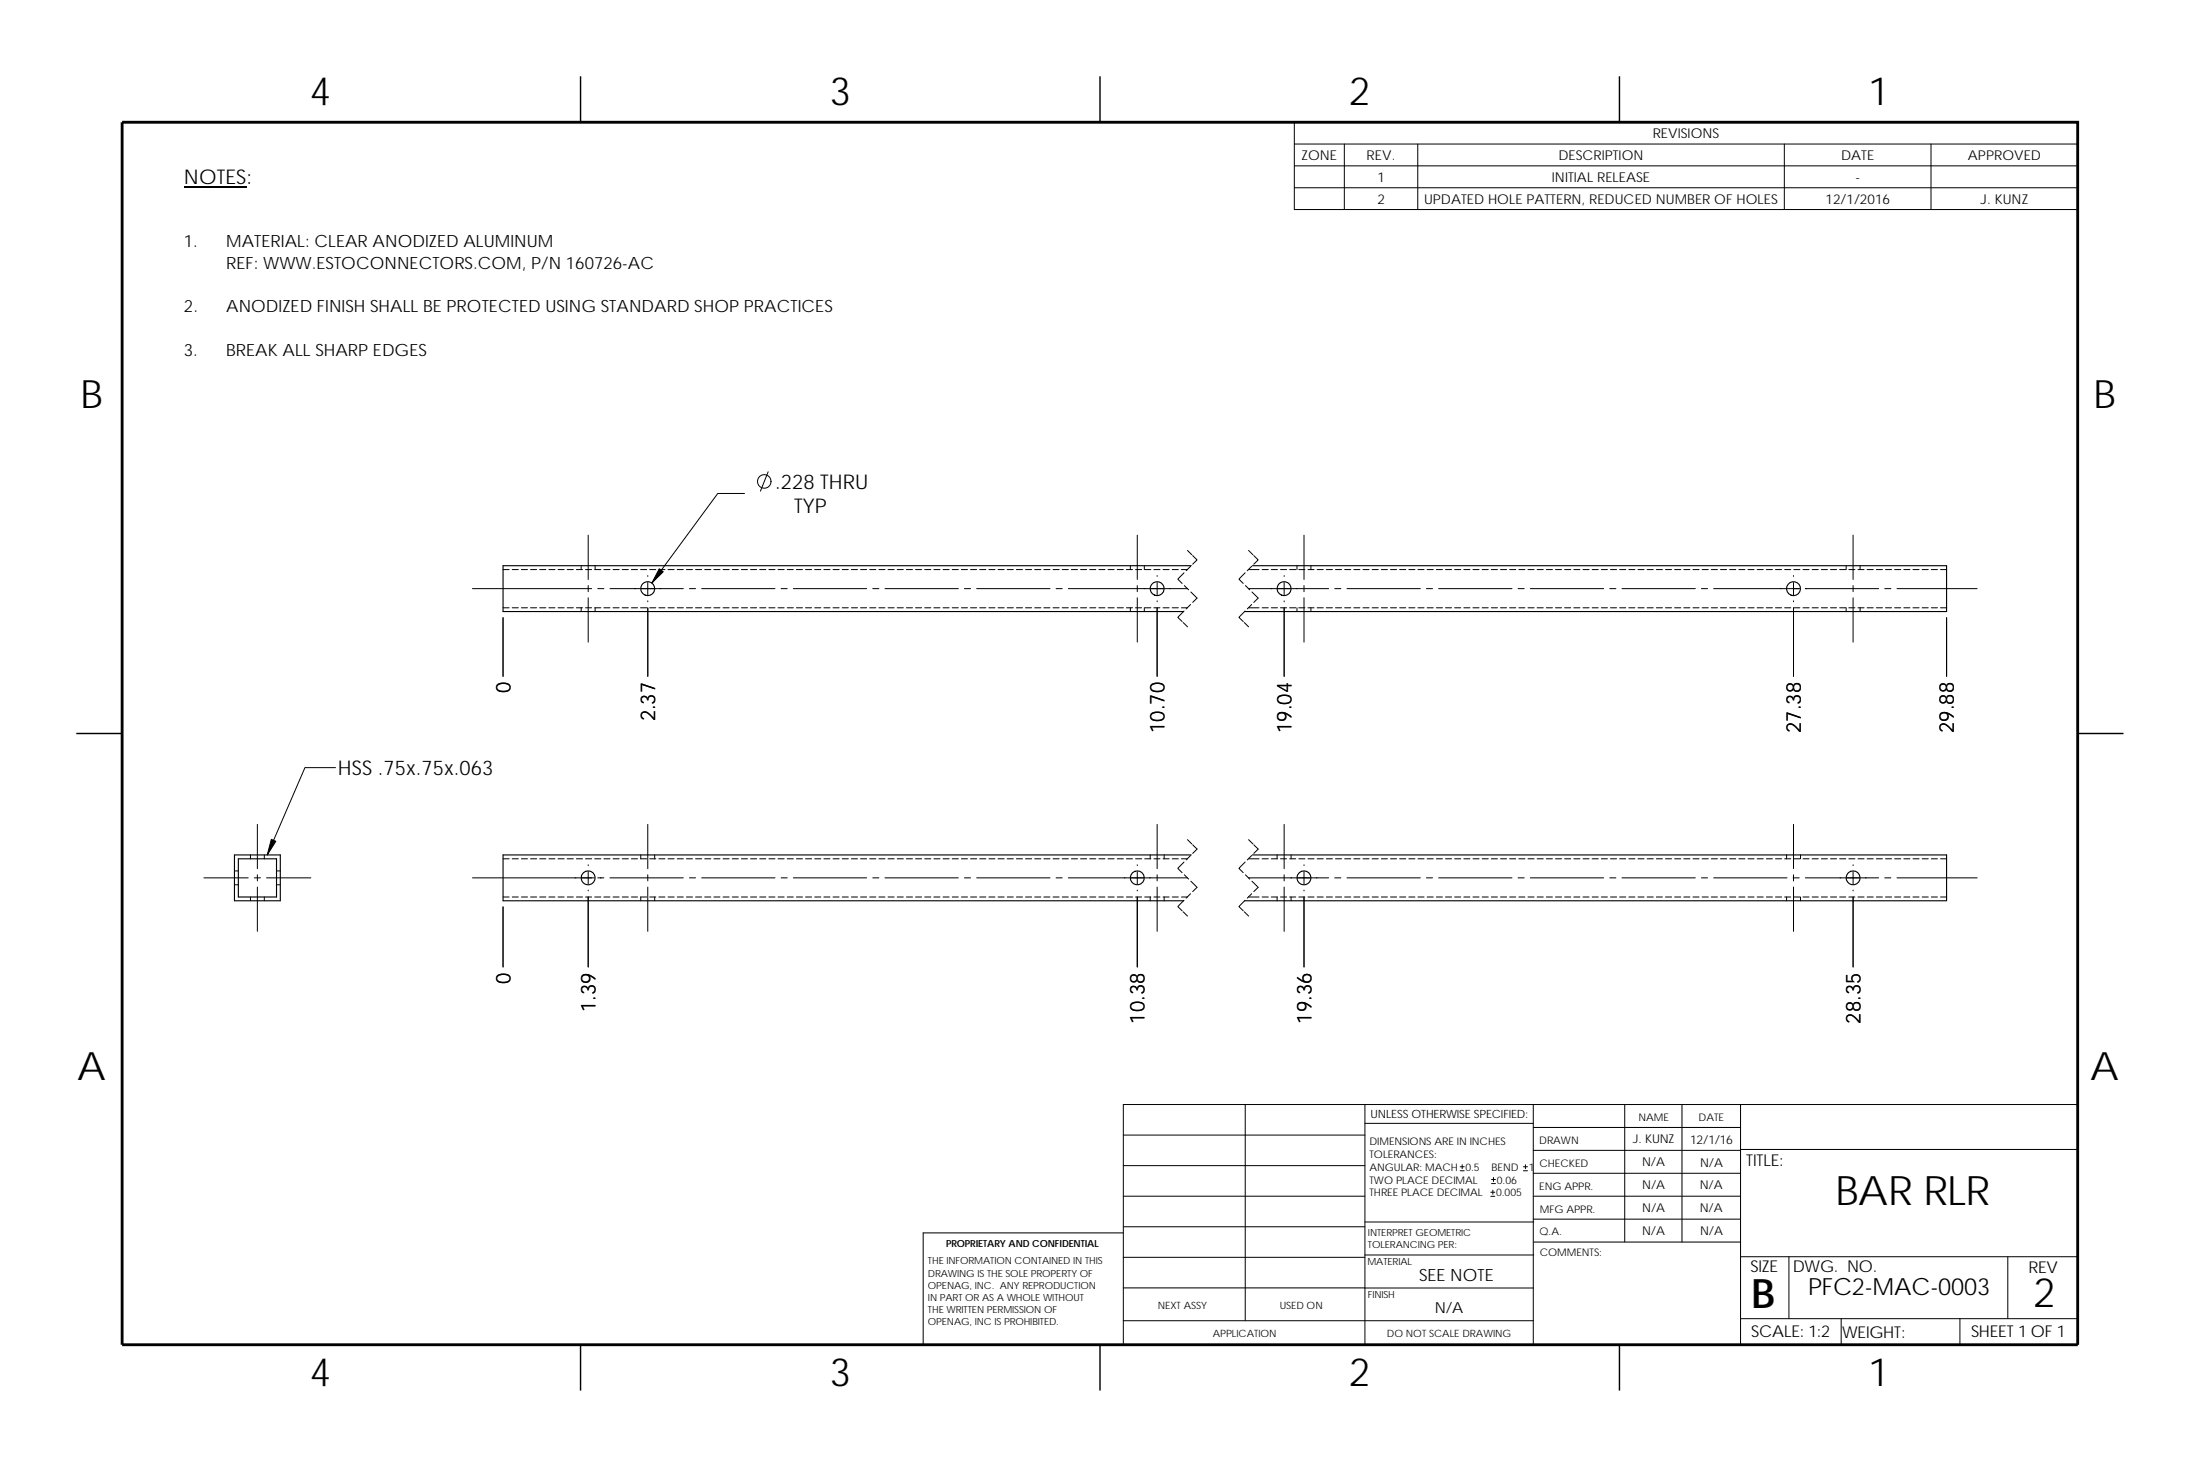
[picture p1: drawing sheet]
<svg xmlns="http://www.w3.org/2000/svg" width="457mm" height="305mm" viewBox="0 0 457 305" stroke-linecap="round" stroke-linejoin="round" font-family="sans-serif">
<g fill="none" stroke="#000" stroke-width=".21">
<path d="M269 25.4h162.8v18.1h-162.8zM269 29.9h162.8M269 39h162.8M269 34.5h162.8M279.4 29.9v13.6M294.6 29.9v13.6M370.8 29.9v13.6M401.3 29.9v13.6M159.6 98l-1.6 4M104.5 118.3h1.3M106.4 118.3h1.3M108.4 118.3h1.2"/>
<path d="M110.3 118.3h1.2M112.2 118.3h1.2M114.1 118.3h1.2M116 118.3h1.2M117.9 118.3h1.2M119.8 118.3h1.3M120.8 117.5v.8M121.7 118.3h1.3M122.2 111.2v9.2M123.6 118.3h1.3M123.7 117.5v.8M125.5 118.3h1.3"/>
<path d="M127.4 118.3h1.3M129.3 118.3h1.3M131.2 118.3h1.3M133.1 118.3h1.3M134.6 119.6v.2M135 118.3h1.3M136.9 118.3h1.3M138.8 118.3h1.3M140.7 118.3h1.3M142.6 118.3h1.3M144.5 118.3h1.3M146.5 118.3h1.2"/>
<path d="M148.4 118.3h1.2M150.3 118.3h1.2M152.2 118.3h1.2M154.1 118.3h1.2M154.7 102.5h-5.5l-13.7 18.6M156 118.3h1.2M157.9 118.3h1.3M159.8 118.3h1.3M161.7 118.3h1.3M163.6 118.3h1.3M165.5 118.3h1.3M167.4 118.3h1.3"/>
<path d="M169.3 118.3h1.3M171.2 118.3h1.3M173.1 118.3h1.3M175 118.3h1.3M176.9 118.3h1.3M178.8 118.3h1.3M180.7 118.3h1.3M182.6 118.3h1.3M184.6 118.3h1.2M186.5 118.3h1.2M188.4 118.3h1.2M190.3 118.3h1.2"/>
<path d="M192.2 118.3h1.2M194.1 118.3h1.2M196 118.3h1.3M197.9 118.3h1.3M199.8 118.3h1.3M201.7 118.3h1.3M203.6 118.3h1.3M205.5 118.3h1.3M207.4 118.3h1.3M209.3 118.3h1.3M211.2 118.3h1.3M213.1 118.3h1.3"/>
<path d="M215 118.3h1.3M216.9 118.3h1.3M218.8 118.3h1.3M220.7 118.3h1.3M222.7 118.3h1.2M224.6 118.3h1.2M226.5 118.3h1.2M228.4 118.3h1.2M230.3 118.3h1.2M232.2 118.3h1.2M234.1 118.3h1.3M234.9 117.5v.8"/>
<path d="M236 118.3h1.3M236.3 111.2v9.2M237.8 117.5v.8M237.9 118.3h1.3M239.8 118.3h1.3M240.5 119.6v.2M241.7 118.3h1.3M243.6 118.3h1.3M245.5 118.3h1.3M246.1 119l-1.3 1.3 .9 .9M246.8 114.4l.9 .9M247.4 117.7l-.9 .9"/>
<path d="M247.9 115.4l.9 .9-.9 .9M258.8 119l-1.3 1.3 .9 .9M259.5 118.3h2.2M259.5 114.4l.9 .9M260.1 117.7l-.9 .9M260.6 115.4l.9 .9-.9 .9M262.3 118.3h1.3M264.2 118.3h1.3M266.1 118.3h1.3M266.9 119.6v.2M268 118.3h1.3M269.5 117.5v.8"/>
<path d="M269.9 118.3h1.3M271 111.2v9.2M271.8 118.3h1.3M272.4 117.5v.8M273.7 118.3h1.3M275.6 118.3h1.3M277.5 118.3h1.3M279.4 118.3h1.3M281.3 118.3h1.3M283.3 118.3h1.2M285.2 118.3h1.2M287.1 118.3h1.2"/>
<path d="M289 118.3h1.2M290.9 118.3h1.2M292.8 118.3h1.2M294.7 118.3h1.3M296.6 118.3h1.3M298.5 118.3h1.3M300.4 118.3h1.3M302.3 118.3h1.3M304.2 118.3h1.3M306.1 118.3h1.3M308 118.3h1.3M309.9 118.3h1.3"/>
<path d="M311.8 118.3h1.3M313.7 118.3h1.3M315.6 118.3h1.3M317.5 118.3h1.3M319.4 118.3h1.3M321.4 118.3h1.2M323.3 118.3h1.2M325.2 118.3h1.2M327.1 118.3h1.2M329 118.3h1.2M330.9 118.3h1.2M332.8 118.3h1.3"/>
<path d="M334.7 118.3h1.3M336.6 118.3h1.3M338.5 118.3h1.3M340.4 118.3h1.3M342.3 118.3h1.3M344.2 118.3h1.3M346.1 118.3h1.3M348 118.3h1.3M349.9 118.3h1.3M351.8 118.3h1.3M353.7 118.3h1.3M355.6 118.3h1.3"/>
<path d="M357.5 118.3h1.3M359.5 118.3h1.2M361.4 118.3h1.2M363.3 118.3h1.2M365.2 118.3h1.2M367.1 118.3h1.2M369 118.3h1.2M370.9 118.3h1.3M372.7 119.6v.2M372.8 118.3h1.3M374.7 118.3h1.3M376.6 118.3h1.3"/>
<path d="M378.5 118.3h1.3M380.4 118.3h1.3M382.3 118.3h1.3M383.7 117.5v.8M384.2 118.3h1.3M385.1 111.2v9.2M386.1 118.3h1.3M386.6 117.5v.8M388 118.3h1.3M389.9 118.3h1.3M391.8 118.3h1.3M393.7 118.3h1.3"/>
<path d="M395.6 118.3h1.3M397.6 118.3h1.2M399.5 118.3h1.2M401.4 118.3h1.2M403.3 118.3h1.2M98.2 122.3h24.8M104.5 126.3h1.3M104.5 128.3v12.2M106.4 126.3h1.3M108.4 126.3h1.2M110.3 126.3h1.2M112.2 126.3h1.2"/>
<path d="M114.1 126.3h1.2M116 126.3h1.2M117.9 126.3h1.2M119.8 126.3h1.3M120.8 126.3v.8M121.7 126.3h1.3M122.2 121.7v1.2M122.2 124.2v9.2M123.6 126.3h1.3M123.7 126.3v.8M124.2 122.3h1.3M125.5 126.3h1.3"/>
<path d="M126.8 122.3h15.2M127.4 126.3h1.3M129.3 126.3h1.3M131.2 126.3h1.3M133.1 126.3h1.3M134.6 126.3v14.2M134.6 121v2.6M134.6 124.8v.2M135 126.3h1.3M136.9 126.3h1.3M138.8 126.3h1.3M140.7 126.3h1.3"/>
<path d="M142.6 126.3h1.3M143.3 122.3h1.2M144.5 126.3h1.3M145.8 122.3h15.3M146.5 126.3h1.2M148.4 126.3h1.2M150.3 126.3h1.2M152.2 126.3h1.2M154.1 126.3h1.2M156 126.3h1.2M157.9 126.3h1.3M159.8 126.3h1.3"/>
<path d="M161.7 126.3h1.3M162.3 122.3h1.3M163.6 126.3h1.3M164.9 122.3h15.2M165.5 126.3h1.3M167.4 126.3h1.3M169.3 126.3h1.3M171.2 126.3h1.3M173.1 126.3h1.3M175 126.3h1.3M176.9 126.3h1.3M178.8 126.3h1.3"/>
<path d="M180.7 126.3h1.3M181.4 122.3h1.2M182.6 126.3h1.3M183.9 122.3h15.3M184.6 126.3h1.2M186.5 126.3h1.2M188.4 126.3h1.2M190.3 126.3h1.2M192.2 126.3h1.2M194.1 126.3h1.2M196 126.3h1.3M197.9 126.3h1.3"/>
<path d="M199.8 126.3h1.3M200.4 122.3h1.3M201.7 126.3h1.3M203 122.3h15.2M203.6 126.3h1.3M205.5 126.3h1.3M207.4 126.3h1.3M209.3 126.3h1.3M211.2 126.3h1.3M213.1 126.3h1.3M215 126.3h1.3M216.9 126.3h1.3"/>
<path d="M218.8 126.3h1.3M219.5 122.3h1.2M220.7 126.3h1.3M222 122.3h24.8M222.7 126.3h1.2M224.6 126.3h1.2M226.5 126.3h1.2M228.4 126.3h1.2M230.3 126.3h1.2M232.2 126.3h1.2M234.1 126.3h1.3M234.9 126.3v.8"/>
<path d="M236 126.3h1.3M236.3 121.7v1.2M236.3 124.2v9.2M237.8 126.3v.8M237.9 126.3h1.3M239.8 126.3h1.3M240.5 126.3v14.2M240.5 121v2.6M240.5 124.8v.2M241.7 126.3h1.3M243.6 126.3h1.3M245.5 126.3h1.3"/>
<path d="M245.9 129.3l.9 .9M246.1 127l-1.3 1.3 .9 .8M246.1 121.7l.9 .9M247.4 125.6l-.9 .9M247.5 123l1.3 1.3-.9 .9M258.6 129.3l.9 .9M258.8 127l-1.3 1.3 .9 .8M258.8 121.7l.9 .9M259.5 126.3h2.2M259.5 122.3h16.6M260.1 125.6l-.9 .9M260.2 123l1.3 1.3"/>
<path d="M261.5 124.3l-.9 .9M262.3 126.3h1.3M264.1 122.3h.2M264.2 126.3h1.3M265.6 122.3h2.5M266.1 126.3h1.3M266.9 126.3v14.2M266.9 121v2.6M266.9 124.8v.2M268 126.3h1.3M269.4 122.3h.2M269.5 126.3v.8"/>
<path d="M269.9 126.3h1.3M271 121.7v1.2M271 124.2v9.2M271.8 126.3h1.3M272.4 126.3v.8M273.7 126.3h1.3M275.6 126.3h1.3M277.4 122.3h1.3M277.5 126.3h1.3M279.4 126.3h1.3M279.9 122.3h15.3M281.3 126.3h1.3"/>
<path d="M283.3 126.3h1.2M285.2 126.3h1.2M287.1 126.3h1.2M289 126.3h1.2M290.9 126.3h1.2M292.8 126.3h1.2M294.7 126.3h1.3M296.4 122.3h1.3M296.6 126.3h1.3M298.5 126.3h1.3M299 122.3h15.2M300.4 126.3h1.3"/>
<path d="M302.3 126.3h1.3M304.2 126.3h1.3M306.1 126.3h1.3M308 126.3h1.3M309.9 126.3h1.3M311.8 126.3h1.3M313.7 126.3h1.3M315.5 122.3h1.3M315.6 126.3h1.3M317.5 126.3h1.3M318 122.3h15.3M319.4 126.3h1.3"/>
<path d="M321.4 126.3h1.2M323.3 126.3h1.2M325.2 126.3h1.2M327.1 126.3h1.2M329 126.3h1.2M330.9 126.3h1.2M332.8 126.3h1.3M334.5 122.3h1.3M334.7 126.3h1.3M336.6 126.3h1.3M337.1 122.3h15.2M338.5 126.3h1.3"/>
<path d="M340.4 126.3h1.3M342.3 126.3h1.3M344.2 126.3h1.3M346.1 126.3h1.3M348 126.3h1.3M349.9 126.3h1.3M351.8 126.3h1.3M353.6 122.3h1.3M353.7 126.3h1.3M355.6 126.3h1.3M356.1 122.3h15.3M357.5 126.3h1.3"/>
<path d="M359.5 126.3h1.2M361.4 126.3h1.2M363.3 126.3h1.2M365.2 126.3h1.2M367.1 126.3h1.2M369 126.3h1.2M370.9 126.3h1.3M371.5 122.3h2.5M372.7 121v2.6M372.7 124.8v.2M372.7 126.3v14.2M372.8 126.3h1.3"/>
<path d="M374.7 126.3h1.3M375.2 122.3h15.2M376.6 126.3h1.3M378.5 126.3h1.3M380.4 126.3h1.3M382.3 126.3h1.3M383.7 126.3v.8M384.2 126.3h1.3M385.1 121.7v1.2M385.1 124.2v9.2M386.1 126.3h1.3M386.6 126.3v.8"/>
<path d="M388 126.3h1.3M389.9 126.3h1.3M391.7 122.3h1.3M391.8 126.3h1.3M393.7 126.3h1.3M394.2 122.3h16.7M395.6 126.3h1.3M397.6 126.3h1.2M399.5 126.3h1.2M401.4 126.3h1.2M403.3 126.3h1.2M404.5 128.3v12.2"/>
<path d="M69.7 159.5h-6.3l-7.9 18.1M52 177.6v.8M53.5 171.3v9.2M54.9 177.6v.8M104.5 178.4h1.3M106.4 178.4h1.3M108.4 178.4h1.2M110.3 178.4h1.2M112.2 178.4h1.2M114.1 178.4h1.2M116 178.4h1.2M117.9 178.4h1.2"/>
<path d="M119.8 178.4h1.3M121.7 178.4h1.3M122.2 179.7v.2M123.6 178.4h1.3M125.5 178.4h1.3M127.4 178.4h1.3M129.3 178.4h1.3M131.2 178.4h1.3M133.1 178.4h1.3M133.2 177.6v.8M134.6 171.3v9.2M135 178.4h1.3"/>
<path d="M136.1 177.6v.8M136.9 178.4h1.3M138.8 178.4h1.3M140.7 178.4h1.3M142.6 178.4h1.3M144.5 178.4h1.3M146.5 178.4h1.2M148.4 178.4h1.2M150.3 178.4h1.2M152.2 178.4h1.2M154.1 178.4h1.2M156 178.4h1.2"/>
<path d="M157.9 178.4h1.3M159.8 178.4h1.3M161.7 178.4h1.3M163.6 178.4h1.3M165.5 178.4h1.3M167.4 178.4h1.3M169.3 178.4h1.3M171.2 178.4h1.3M173.1 178.4h1.3M175 178.4h1.3M176.9 178.4h1.3M178.8 178.4h1.3"/>
<path d="M180.7 178.4h1.3M182.6 178.4h1.3M184.6 178.4h1.2M186.5 178.4h1.2M188.4 178.4h1.2M190.3 178.4h1.2M192.2 178.4h1.2M194.1 178.4h1.2M196 178.4h1.3M197.9 178.4h1.3M199.8 178.4h1.3M201.7 178.4h1.3"/>
<path d="M203.6 178.4h1.3M205.5 178.4h1.3M207.4 178.4h1.3M209.3 178.4h1.3M211.2 178.4h1.3M213.1 178.4h1.3M215 178.4h1.3M216.9 178.4h1.3M218.8 178.4h1.3M220.7 178.4h1.3M222.7 178.4h1.2M224.6 178.4h1.2"/>
<path d="M226.5 178.4h1.2M228.4 178.4h1.2M230.3 178.4h1.2M232.2 178.4h1.2M234.1 178.4h1.3M236 178.4h1.3M236.3 179.7v.2M237.9 178.4h1.3M239 177.6v.8M239.8 178.4h1.3M240.5 171.3v9.2M241.7 178.4h1.3"/>
<path d="M241.9 177.6v.8M243.6 178.4h1.3M245.5 178.4h1.3M246.1 179.1l-1.3 1.3 .9 .9M246.8 174.5l.9 .8M247.4 177.8l-.9 .9M247.9 175.5l.9 .9M248.8 176.4l-.9 .9M258.8 179.1l-1.3 1.3 .9 .9M259.5 178.4h2.2M259.5 174.5l.9 .8M260.1 177.8l-.9 .9"/>
<path d="M260.6 175.5l.9 .9M261.5 176.4l-.9 .9M262.3 178.4h1.3M264.2 178.4h1.3M265.4 177.6v.8M266.1 178.4h1.3M266.9 171.3v9.2M268 178.4h1.3M268.3 177.6v.8M269.9 178.4h1.3M271 179.7v.2M271.8 178.4h1.3"/>
<path d="M273.7 178.4h1.3M275.6 178.4h1.3M277.5 178.4h1.3M279.4 178.4h1.3M281.3 178.4h1.3M283.3 178.4h1.2M285.2 178.4h1.2M287.1 178.4h1.2M289 178.4h1.2M290.9 178.4h1.2M292.8 178.4h1.2M294.7 178.4h1.3"/>
<path d="M296.6 178.4h1.3M298.5 178.4h1.3M300.4 178.4h1.3M302.3 178.4h1.3M304.2 178.4h1.3M306.1 178.4h1.3M308 178.4h1.3M309.9 178.4h1.3M311.8 178.4h1.3M313.7 178.4h1.3M315.6 178.4h1.3M317.5 178.4h1.3"/>
<path d="M319.4 178.4h1.3M321.4 178.4h1.2M323.3 178.4h1.2M325.2 178.4h1.2M327.1 178.4h1.2M329 178.4h1.2M330.9 178.4h1.2M332.8 178.4h1.3M334.7 178.4h1.3M336.6 178.4h1.3M338.5 178.4h1.3M340.4 178.4h1.3"/>
<path d="M342.3 178.4h1.3M344.2 178.4h1.3M346.1 178.4h1.3M348 178.4h1.3M349.9 178.4h1.3M351.8 178.4h1.3M353.7 178.4h1.3M355.6 178.4h1.3M357.5 178.4h1.3M359.5 178.4h1.2M361.4 178.4h1.2M363.3 178.4h1.2"/>
<path d="M365.2 178.4h1.2M367.1 178.4h1.2M369 178.4h1.2M370.9 178.4h1.3M371.3 177.6v.8M372.7 171.3v9.2M372.8 178.4h1.3M374.2 177.6v.8M374.7 178.4h1.3M376.6 178.4h1.3M378.5 178.4h1.3M380.4 178.4h1.3"/>
<path d="M382.3 178.4h1.3M384.2 178.4h1.3M385.1 179.7v.2M386.1 178.4h1.3M388 178.4h1.3M389.9 178.4h1.3M391.8 178.4h1.3M393.7 178.4h1.3M395.6 178.4h1.3M397.6 178.4h1.2M399.5 178.4h1.2M401.4 178.4h1.2"/>
<path d="M403.3 178.4h1.2M42.4 182.4h9.2M48.7 181h.8M48.7 183.8h.8M52 186.4v.8M52.9 182.4h1.2M53.5 181.8v1.2M53.5 184.3v9.2M54.9 186.4v.8M55.4 182.4h9.2M57.5 183.8h.8M57.5 181h.8"/>
<path d="M98.2 182.4h24.8M104.5 186.4h1.3M104.5 188.4v12.5M106.4 186.4h1.3M108.4 186.4h1.2M110.3 186.4h1.2M112.2 186.4h1.2M114.1 186.4h1.2M116 186.4h1.2M117.9 186.4h1.2M119.5 182.4h.2M119.8 186.4h1.3"/>
<path d="M121 182.4h2.5M121.7 186.4h1.3M122.2 181.1v2.6M122.2 184.9v.2M122.2 186.4v14.5M123.6 186.4h1.3M124.2 182.4h1.3M125.5 186.4h1.3M126.8 182.4h15.2M127.4 186.4h1.3M129.3 186.4h1.3M131.2 186.4h1.3"/>
<path d="M133.1 186.4h1.3M133.2 186.4v.8M134.6 181.8v1.2M134.6 184.3v9.2M135 186.4h1.3M136.1 186.4v.8M136.9 186.4h1.3M138.8 186.4h1.3M140.7 186.4h1.3M142.6 186.4h1.3M143.3 182.4h1.2M144.5 186.4h1.3"/>
<path d="M145.8 182.4h15.3M146.5 186.4h1.2M148.4 186.4h1.2M150.3 186.4h1.2M152.2 186.4h1.2M154.1 186.4h1.2M156 186.4h1.2M157.9 186.4h1.3M159.8 186.4h1.3M161.7 186.4h1.3M162.3 182.4h1.3M163.6 186.4h1.3"/>
<path d="M164.9 182.4h15.2M165.5 186.4h1.3M167.4 186.4h1.3M169.3 186.4h1.3M171.2 186.4h1.3M173.1 186.4h1.3M175 186.4h1.3M176.9 186.4h1.3M178.8 186.4h1.3M180.7 186.4h1.3M181.4 182.4h1.2M182.6 186.4h1.3"/>
<path d="M183.9 182.4h15.3M184.6 186.4h1.2M186.5 186.4h1.2M188.4 186.4h1.2M190.3 186.4h1.2M192.2 186.4h1.2M194.1 186.4h1.2M196 186.4h1.3M197.9 186.4h1.3M199.8 186.4h1.3M200.4 182.4h1.3M201.7 186.4h1.3"/>
<path d="M203 182.4h15.2M203.6 186.4h1.3M205.5 186.4h1.3M207.4 186.4h1.3M209.3 186.4h1.3M211.2 186.4h1.3M213.1 186.4h1.3M215 186.4h1.3M216.9 186.4h1.3M218.8 186.4h1.3M219.5 182.4h1.2M220.7 186.4h1.3"/>
<path d="M222 182.4h24.8M222.7 186.4h1.2M224.6 186.4h1.2M226.5 186.4h1.2M228.4 186.4h1.2M230.3 186.4h1.2M232.2 186.4h1.2M234.1 186.4h1.3M236 186.4h1.3M236.3 181.1v2.6M236.3 184.9v.2M236.3 186.4v14.5"/>
<path d="M237.9 186.4h1.3M239 186.4v.8M239.8 186.4h1.3M240.5 181.8v1.2M240.5 184.3v9.2M241.7 186.4h1.3M241.9 186.4v.8M243.6 186.4h1.3M245.5 186.4h1.3M245.9 189.4l.9 .9M246.1 187l-1.3 1.4 .9 .8M246.1 181.8l.9 .8"/>
<path d="M247.4 185.7l-.9 .9M247.5 183.1l1.3 1.3-.9 .9M258.6 189.4l.9 .9M258.8 187l-1.3 1.4 .9 .8M258.8 181.8l.9 .8M259.5 186.4h2.2M259.5 182.4h16.6M260.1 185.7l-.9 .9M260.2 183.1l1.3 1.3M261.5 184.4l-.9 .9M262.3 186.4h1.3M264.2 186.4h1.3"/>
<path d="M265.4 186.4v.8M266.1 186.4h1.3M266.9 181.8v1.2M266.9 184.3v9.2M268 186.4h1.3M268.3 182.4h.2M268.3 186.4v.8M269.7 182.4h2.6M269.9 186.4h1.3M271 181.1v2.6M271 184.9v.2M271 186.4v14.5"/>
<path d="M271.8 186.4h1.3M273.5 182.4h.2M273.7 186.4h1.3M275.6 186.4h1.3M277.4 182.4h1.3M277.5 186.4h1.3M279.4 186.4h1.3M279.9 182.4h15.3M281.3 186.4h1.3M283.3 186.4h1.2M285.2 186.4h1.2M287.1 186.4h1.2"/>
<path d="M289 186.4h1.2M290.9 186.4h1.2M292.8 186.4h1.2M294.7 186.4h1.3M296.4 182.4h1.3M296.6 186.4h1.3M298.5 186.4h1.3M299 182.4h15.2M300.4 186.4h1.3M302.3 186.4h1.3M304.2 186.4h1.3M306.1 186.4h1.3"/>
<path d="M308 186.4h1.3M309.9 186.4h1.3M311.8 186.4h1.3M313.7 186.4h1.3M315.5 182.4h1.3M315.6 186.4h1.3M317.5 186.4h1.3M318 182.4h15.3M319.4 186.4h1.3M321.4 186.4h1.2M323.3 186.4h1.2M325.2 186.4h1.2"/>
<path d="M327.1 186.4h1.2M329 186.4h1.2M330.9 186.4h1.2M332.8 186.4h1.3M334.5 182.4h1.3M334.7 186.4h1.3M336.6 186.4h1.3M337.1 182.4h15.2M338.5 186.4h1.3M340.4 186.4h1.3M342.3 186.4h1.3M344.2 186.4h1.3"/>
<path d="M346.1 186.4h1.3M348 186.4h1.3M349.9 186.4h1.3M351.8 186.4h1.3M353.6 182.4h1.3M353.7 186.4h1.3M355.6 186.4h1.3M356.1 182.4h15.3M357.5 186.4h1.3M359.5 186.4h1.2M361.4 186.4h1.2M363.3 186.4h1.2"/>
<path d="M365.2 186.4h1.2M367.1 186.4h1.2M369 186.4h1.2M370.9 186.4h1.3M371.3 186.4v.8M372.6 182.4h1.3M372.7 181.8v1.2M372.7 184.3v9.2M372.8 186.4h1.3M374.2 186.4v.8M374.7 186.4h1.3M375.2 182.4h15.2"/>
<path d="M376.6 186.4h1.3M378.5 186.4h1.3M380.4 186.4h1.3M382.3 186.4h1.3M384.2 186.4h1.3M385.1 181.1v2.6M385.1 184.9v.2M385.1 186.4v14.5M386.1 186.4h1.3M388 186.4h1.3M389.9 186.4h1.3M391.7 182.4h1.3"/>
<path d="M391.8 186.4h1.3M393.7 186.4h1.3M394.2 182.4h16.7M395.6 186.4h1.3M397.6 186.4h1.2M399.5 186.4h1.2M401.4 186.4h1.2M403.3 186.4h1.2M233.4 235.8h50.3M258.8 229.5v44.9M283.7 229.5v49.9M283.7 233.4h34.9"/>
<path d="M318.6 229.5v49.9M318.6 234.3h43.1M318.6 239h43.1M337.7 229.5v28.6M349.5 229.5v28.6M361.7 238.8h70.1M361.7 229.5v49.9M233.4 256.2h-41.5v23.2h239.9v-49.9h-198.4v49.9M233.4 248.5h50.3M233.4 242.2h50.3M233.4 254.9h50.3M283.7 253.9h35"/>
<path d="M303.4 243.2h.9M303.4 242.4h.9M303.9 242v.8M309.8 248.6h.8M309.8 247.7h.8M310 245.9h.8M310 245.1h.8M310.2 247.3v.8M310.4 244.6v.9M316.6 243.2h.8M316.6 242.4h.8M317 242v.8"/>
<path d="M318.6 253.3h43.1M318.6 248.5h43.1M318.6 243.8h43.1M318.7 258.1h43M233.4 267.6h50.3M233.4 261.2h50.3M233.4 274.4h85.2M283.7 260.8h35M283.7 267.6h34.9M361.7 261.1h70.1M361.7 274h70.1M371.8 261.1v12.9"/>
<path d="M382.6 274v5.4M407.3 274v5.4M417.3 261.1v12.9"/>
<circle cx="158.8" cy="100" r="1.41"/>
</g>
<path d="M120.6 15.9v9.5M228.6 15.9v9.5M336.5 15.9v9.5M15.9 152.4h9.5M431.8 152.4h9.5M120.6 279.4v9.5M228.6 279.4v9.5M336.5 279.4v9.5" fill="none" stroke="#000" stroke-width=".3"/>
<path d="M25.4 25.4h406.4v254h-406.4z" fill="none" stroke="#000" stroke-width=".59"/>
<g fill="none" stroke="#000" stroke-width=".23">
<path d="M247.6 117.5h-143.1v9.6h141.5M260.3 117.5h144.2v9.6h-145.8M48.7 177.6h9.6v9.6h-9.6zM49.5 178.4h8v8h-8zM247.6 177.6h-143.1v9.6h141.5M260.3 177.6h144.2v9.6h-145.8"/>
<circle cx="134.6" cy="122.3" r="1.45"/>
<circle cx="240.5" cy="122.3" r="1.45"/>
<circle cx="266.9" cy="122.3" r="1.45"/>
<circle cx="372.7" cy="122.3" r="1.45"/>
<circle cx="122.2" cy="182.4" r="1.45"/>
<circle cx="236.3" cy="182.4" r="1.45"/>
<circle cx="271" cy="182.4" r="1.45"/>
<circle cx="385.1" cy="182.4" r="1.45"/>
</g>
<path d="M38.2 38.8h13" fill="none" stroke="#000" stroke-width=".25"/>
<g fill="#000" stroke="#000" stroke-width=".21">
<path d="M137 118.2l.8 .6-2.3 2.3z" fill-rule="evenodd"/>
<path d="M56.4 174.4l.9 .4-1.8 2.8z" fill-rule="evenodd"/>
</g>
<g font-size="8.4">
<text x="381.5" y="250.3">BAR RLR</text>
<text x="364" y="271.7">B</text>
<text x="422.6" y="271.5">2</text>
</g>
<g font-size="8.1">
<text x="64.4" y="21.7">4</text>
<text x="172.4" y="21.7">3</text>
<text x="280.3" y="21.7">2</text>
<text x="388.3" y="21.7">1</text>
<text x="16.7" y="84.7">B</text>
<text x="435.1" y="84.7">B</text>
<text x="16" y="224.4">A</text>
<text x="434.4" y="224.4">A</text>
<text x="64.4" y="287.9">4</text>
<text x="172.4" y="287.9">3</text>
<text x="280.3" y="287.9">2</text>
<text x="388.3" y="287.9">1</text>
</g>
<text font-size="4.9" x="375.8" y="269.2">PFC2-MAC-0003</text>
<g font-size="4.2">
<text x="38.2" y="38.3">NOTES:</text>
<text x="161.1" y="101.6">.228 THRU</text>
<text x="165" y="106.7">TYP</text>
<text x="106.1" y="144" transform="rotate(-90 106.1 144)">0</text>
<text x="136.1" y="149.9" transform="rotate(-90 136.1 149.9)">2.37</text>
<text x="242" y="152.3" transform="rotate(-90 242 152.3)">10.70</text>
<text x="268.4" y="152.3" transform="rotate(-90 268.4 152.3)">19.04</text>
<text x="374.2" y="152.3" transform="rotate(-90 374.2 152.3)">27.38</text>
<text x="406.1" y="152.3" transform="rotate(-90 406.1 152.3)">29.88</text>
<text x="70.2" y="161.1">HSS .75x.75x.063</text>
<text x="106.1" y="204.4" transform="rotate(-90 106.1 204.4)">0</text>
<text x="123.8" y="210.3" transform="rotate(-90 123.8 210.3)">1.39</text>
<text x="237.9" y="212.7" transform="rotate(-90 237.9 212.7)">10.38</text>
<text x="272.5" y="212.7" transform="rotate(-90 272.5 212.7)">19.36</text>
<text x="386.6" y="212.7" transform="rotate(-90 386.6 212.7)">28.35</text>
</g>
<g font-size="3.5">
<text x="38.2" y="51.4">1.</text>
<text x="47" y="51.4">MATERIAL: CLEAR ANODIZED ALUMINUM</text>
<text x="47" y="55.9">REF: WWW.ESTOCONNECTORS.COM, P/N 160726-AC</text>
<text x="38.2" y="64.9">2.</text>
<text x="47" y="64.9">ANODIZED FINISH SHALL BE PROTECTED USING STANDARD SHOP PRACTICES</text>
<text x="38.2" y="74">3.</text>
<text x="47" y="74">BREAK ALL SHARP EDGES</text>
<text x="294.9" y="266.1">SEE NOTE</text>
</g>
<g font-size="3.4">
<text x="362.9" y="242.2">TITLE:</text>
<text x="363.8" y="264.3">SIZE</text>
<text x="372.6" y="264.3">DWG. NO.</text>
<text x="421.6" y="264.4">REV</text>
<text x="363.9" y="277.9">SCALE: 1:2</text>
<text x="382.8" y="277.9">WEIGHT:</text>
<text x="409.6" y="277.9">SHEET 1 OF 1</text>
</g>
<text font-size="3.2" x="298.2" y="272.8">N/A</text>
<g font-size="2.8">
<text x="343.5" y="28.7">REVISIONS</text>
<text x="270.5" y="33.3">ZONE</text>
<text x="284" y="33.3">REV.</text>
<text x="323.9" y="33.3">DESCRIPTION</text>
<text x="382.6" y="33.3">DATE</text>
<text x="409" y="33.3">APPROVED</text>
<text x="286.2" y="37.8">1</text>
<text x="322.5" y="37.8">INITIAL RELEASE</text>
<text x="385.6" y="37.8">-</text>
<text x="286.2" y="42.4">2</text>
<text x="296" y="42.4">UPDATED HOLE PATTERN, REDUCED NUMBER OF HOLES</text>
<text x="379.4" y="42.4">12/1/2016</text>
<text x="411.6" y="42.4">J. KUNZ</text>
</g>
<g font-size="2.5">
<text x="339.3" y="237.6">J. KUNZ</text>
<text x="351.3" y="237.7">12/1/16</text>
<text x="341.2" y="242.3">N/A</text>
<text x="353.3" y="242.4">N/A</text>
<text x="341.3" y="247.1">N/A</text>
<text x="341.3" y="251.9">N/A</text>
<text x="353.3" y="247">N/A</text>
<text x="353.3" y="251.8">N/A</text>
<text x="341.3" y="256.6">N/A</text>
<text x="353.3" y="256.5">N/A</text>
</g>
<text font-size="2.4" x="284.8" y="232.4">UNLESS OTHERWISE SPECIFIED:</text>
<g font-size="2.2">
<text x="340.5" y="232.9">NAME</text>
<text x="353" y="232.9">DATE</text>
<text x="284.6" y="238">DIMENSIONS ARE IN INCHES</text>
<text x="319.9" y="237.7">DRAWN</text>
<text x="284.6" y="245.9">TWO PLACE DECIMAL</text>
<text x="284.6" y="240.6">TOLERANCES:</text>
<text x="284.6" y="243.3">ANGULAR: MACH</text>
<text x="304.5" y="243.3">0.5</text>
<text x="310" y="243.3">BEND</text>
<text x="311.1" y="245.9">0.06</text>
<text x="317.7" y="243.3">1</text>
<text x="319.9" y="242.5">CHECKED</text>
<text x="284.6" y="248.6">THREE PLACE DECIMAL</text>
<text x="310.9" y="248.6">0.005</text>
<text x="319.9" y="247.2">ENG APPR.</text>
<text x="320" y="251.9">MFG APPR.</text>
<text x="320" y="256.6">Q.A.</text>
<text x="320" y="260.9">COMMENTS:</text>
</g>
<g font-size="2.1">
<text x="240.6" y="271.9">NEXT ASSY</text>
<text x="265.9" y="271.9">USED ON</text>
<text x="252" y="277.8">APPLICATION</text>
<text x="288.2" y="277.8">DO NOT SCALE DRAWING</text>
</g>
<g font-size="2">
<text x="284.3" y="256.8">INTERPRET GEOMETRIC</text>
<text x="192.8" y="262.7">THE INFORMATION CONTAINED IN THIS</text>
<text x="196.6" y="259.1">PROPRIETARY AND CONFIDENTIAL</text>
<text x="284.2" y="262.9">MATERIAL</text>
<text x="284.3" y="259.3">TOLERANCING PER:</text>
<text x="192.8" y="265.3">DRAWING IS THE SOLE PROPERTY OF</text>
<text x="192.8" y="267.8">OPENAG, INC. ANY REPRODUCTION</text>
<text x="284.2" y="269.7">FINISH</text>
<text x="192.8" y="275.4">OPENAG, INC IS PROHIBITED.</text>
<text x="192.8" y="270.3">IN PART OR AS A WHOLE WITHOUT</text>
<text x="192.8" y="272.8">THE WRITTEN PERMISSION OF</text>
</g>
</svg>
